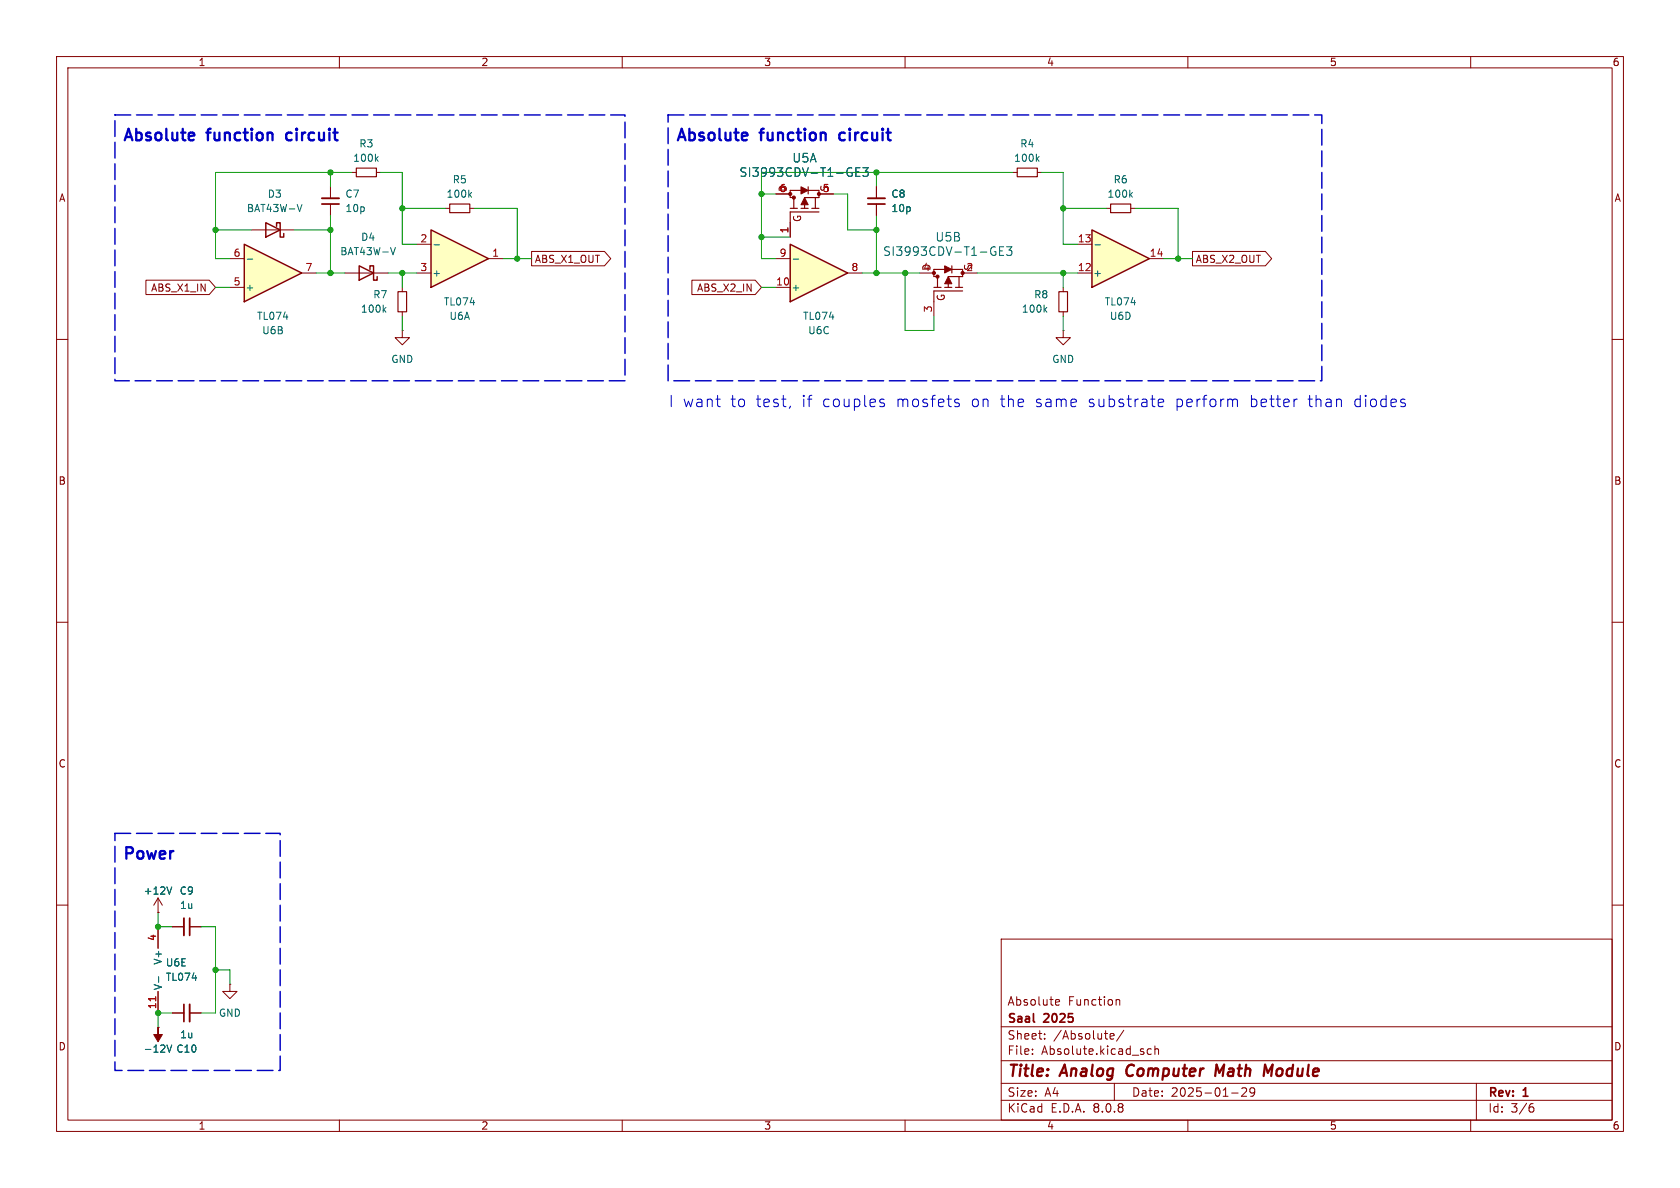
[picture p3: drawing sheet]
<svg xmlns="http://www.w3.org/2000/svg" width="297mm" height="210mm" viewBox="0 0 297 210" stroke-linecap="round" stroke-linejoin="round" font-family="sans-serif">
<g fill="none" stroke="#840000" stroke-width=".18">
<path d="M10 10h277v190h-277zM12 12h273v186h-273zM60 10v2M110 10v2M160 10v2M210 10v2M260 10v2M58.4 33v2.1M58.4 36.1v2M137.2 34.3h2.5M139.7 39.4v2.5M140.3 34.9h-.6"/>
<path d="M154.9 33v2.1M154.9 36.1v2M179.1 30.5h.7M183.4 30.5h.7M162.6 48.3h2.5M165.1 53.3v2.6M165.7 48.9h-.6M10 60h2M285 60h2M10 110h2M285 110h2M10 160h2"/>
<path d="M177 166h108v32h-108zM186.7 177.6h.5M186.7 176.8l.4-.1 .2 .4-.7 .1M197.4 176.8h.5l.1 .9M285 160h2M60 198v2M110 198v2M160 198v2M177 194.5h108M177 191.5h108M177 187.5h108M177 181.5h108"/>
<path d="M182.5 186.3v.1M182.5 185.5v.1M184.7 183.6v.1M184.7 182.8v.1M196.2 183.5l.3 .2 .4-.1M196.2 182.9l.3-.2h.2l.3 .2v.2l-.8 .1M197 191.5v3M198.7 182.1l-1.3 2M203.5 185.5l-.4-.1-.3 .3v.4l.2 .2h.5M204.2 185.5l.2-.1 .3 .1 .1 .9M204.2 184.9v1.5M210 198v2"/>
<path d="M217.7 193.2h1.2M219.5 192.4l.6-.1 .2 .1 .1 .3-.9 1.1h.9M221.8 192.9l-.3 .3h-.3l-.2-.3 .1-.5 .4-.1 .2 .1a.99 .99 0 0 1-.3 1.4h-.3M260 198v2M261 191.5v6.5M270.6 195.7h.4l.2 .3-.1 .5-.5 .1M271 195.1l-.4 .1"/>
</g>
<path d="M199.4 188.5a1.27 1.27 0 0 0 0 1.6M216.4 188.2l-.8 1.4-.5-1.4-.3 2M223.6 188.2l.5 1.4 .9-1.4-.3 2" fill="none" stroke="#840000" stroke-width=".4"/>
<path d="M56.9 36.1h3M153.4 36.1h3.1M182.8 180.6l.1 .1" fill="none" stroke="#840000" stroke-width=".3"/>
<path d="M56.9 35.1h3M153.4 35.1h3.1" fill="none" stroke="#840000" stroke-width=".33"/>
<g fill="none" stroke="#840000" stroke-width=".2">
<path d="M139.7 36.8h1.3M140.3 34.9v1.9M141.6 33.7h-1.9v1.2M141.6 36.8h1.3M142.2 36.2v.6M142.9 33.7h1.9v1.2h-2.6M142.9 33v1.3M143.5 36.8h1.3M144.1 34.9v1.9M144.8 37.5h-5.1v1.9M179.8 29.7h3.6v1.5h-3.6zM165.1 50.8h1.3"/>
<path d="M165.7 48.9v1.9M167 47.6h-1.9v1.3M167 50.8h1.3M167.6 50.2v.6M168.3 47.6h1.9v1.3h-2.6M168.3 47v1.3M168.9 50.8h1.3M169.5 48.9v1.9M170.2 51.4h-5.1v1.9"/>
</g>
<g fill="#840000" stroke="#840000" stroke-width=".18">
<path d="M142.2 34.9l.7 1.3h-1.3z"/>
<path d="M141.6 33l1.3 .7-1.3 .6z"/>
<path d="M167.6 48.9l.7 1.3h-1.3z"/>
<path d="M167 47l1.3 .6-1.3 .7z"/>
<circle cx="140.3" cy="34.9" r=".28"/>
<circle cx="139.7" cy="34.3" r=".28"/>
<circle cx="144.8" cy="34.3" r=".28"/>
<circle cx="165.7" cy="48.9" r=".28"/>
<circle cx="165.1" cy="48.3" r=".28"/>
<circle cx="170.2" cy="48.3" r=".28"/>
</g>
<path d="M150.4 30.5h.3l-.1 .6M151.3 30.4h.5M152 29.7h-.7v1.5h.7M152.5 29.7h1l-.5 .5 .4 .2v.6l-.2 .2h-.4l-.3-.2M183.3 28l.4 .5M183.7 27.7l-.5 .5M175.8 44.5h.3l-.1 .6M176.7 44.3h.5M177.4 43.6h-.7v1.5h.7M177.9 43.6h1l-.5 .6 .4 .1v.7l-.2 .1h-.4l-.3-.1" fill="none" stroke="#006464" stroke-width=".18"/>
<path d="M139.7 43.2l10.2 5.1-10.2 5z" fill="#ffffc2"/>
<path d="M139.7 43.2l10.2 5.1-10.2 5z" fill="none" stroke="#840000" stroke-width=".25"/>
<path d="M137.2 50.8h2.5M137.2 45.7h2.5M149.9 48.3h2.5" fill="none" stroke="#840000" stroke-width=".18"/>
<path d="M140.2 45.8h1" fill="none" stroke="#006464" stroke-width=".18"/>
<path d="M193 40.6l10.2 5.1-10.2 5.1z" fill="#ffffc2"/>
<path d="M193 40.6l10.2 5.1-10.2 5.1z" fill="none" stroke="#840000" stroke-width=".25"/>
<g fill="none" stroke="#840000" stroke-width=".18">
<path d="M78.7 36.8h.8M83.1 36.8h.7M195.6 36.8h.7M199.9 36.8h.8M71.1 58.4v1.3h1.3l-1.3 1.3-1.3-1.3h1.3M71.1 58.4h.1M188 58.4v1.3h1.2l-1.2 1.3-1.3-1.3h1.3M188 58.4h.1M188 50.8v.8M188 55.1v.8M190.5 48.3h2.5M190.5 43.2h2.5"/>
<path d="M203.2 45.7h2.5M27.9 158.8v2.5M27.9 158.8l-.7 1.2M27.9 158.8l.8 1.2M27.9 161.3h.1M27.9 163.8v3.8M27.9 175.3v3.8M30.5 163.8h2M30.5 179.1h2M33.5 163.8h2.1M33.5 179.1h2.1M40.6 174v1.3h1.3l-1.3 1.2-1.2-1.2h1.2"/>
<path d="M40.6 174h.1M27.9 181.6h.1"/>
</g>
<path d="M83 34.4l.4 .5M83.4 34l-.5 .5M199.8 34.4l.4 .5M200.2 34l-.5 .5M184.7 54.7l.4 .5M185.1 54.3l-.5 .5M193.6 43.3h.9M30.4 156.8l-.5 1.3M28 172.7v.9M29.5 184.7l.4 1.3 .5-1.3" fill="none" stroke="#006464" stroke-width=".18"/>
<path d="M79.5 36.1h3.6v1.5h-3.6zM196.3 36.1h3.6v1.5h-3.6zM187.2 51.6h1.5v3.5h-1.5z" fill="none" stroke="#840000" stroke-width=".2"/>
<path d="M27.9 181.6v1.3h.8l-.8 1.3-.7-1.3h.7z" fill="#840000" stroke="#840000" stroke-width=".18"/>
<path d="M27.5 176.2v.7" fill="none" stroke="#a90000" stroke-width=".18"/>
<path d="M32.5 162.3v3.1M33.5 177.5v3.1" fill="none" stroke="#840000" stroke-width=".33"/>
<path d="M32.5 177.5v3.1M33.5 162.3v3.1" fill="none" stroke="#840000" stroke-width=".3"/>
<path d="M43.2 43.2l10.1 5.1-10.1 5z" fill="#ffffc2"/>
<path d="M47 39.4l2.5 1.2-2.5 1.3zM43.2 43.2l10.1 5.1-10.1 5zM48.9 40v-.6h.6v2.5h.7v-.6M63.5 47l2.5 1.3-2.5 1.2zM65.4 47.6v-.6h.6v2.5h.7v-.6" fill="none" stroke="#840000" stroke-width=".25"/>
<path d="M62.2 30.5h.8M66.5 30.5h.8M40.6 50.8h2.6M40.6 45.7h2.6M44.4 40.6h7.7M53.3 48.3h2.6M61 48.3h7.6M71.1 50.8v.8M71.1 55.1v.8" fill="none" stroke="#840000" stroke-width=".18"/>
<path d="M53.4 36.1l-.4 1.3M66.5 28l.4 .5M66.9 27.7l-.5 .5M43.7 45.8h1M67.9 54.7l.3 .5M68.2 54.3l-.5 .5M69.9 43.8l-.4 1.2" fill="none" stroke="#006464" stroke-width=".18"/>
<path d="M63 29.7h3.5v1.5h-3.5zM70.4 51.6h1.5v3.5h-1.5z" fill="none" stroke="#840000" stroke-width=".2"/>
<path d="M76.2 40.6l10.2 5.1-10.2 5.1z" fill="#ffffc2"/>
<path d="M76.2 40.6l10.2 5.1-10.2 5.1z" fill="none" stroke="#840000" stroke-width=".25"/>
<g fill="none" stroke="#840000" stroke-width=".18">
<path d="M137.2 34.3h2.5M139.7 39.4v2.5M154.9 33v2.1M154.9 36.1v2M25.8 49.5h11.2l1.1 1.3-1.1 1.3h-11.2zM73.7 43.2h2.5M73.7 48.3h2.5M86.4 45.7h2.5M94 44.4h12.9l1.1 1.3-1.1 1.3h-12.9zM122.3 49.5h11.2l1.1 1.3-1.1 1.3h-11.2zM210.8 44.4h12.9l1.1 1.3-1.1 1.3h-12.9zM27.9 161.3h.1"/>
<path d="M27.9 163.8v3.8M27.9 175.3v3.8M30.5 179.1h2M30.5 163.8h2M33.5 179.1h2.1M33.5 163.8h2.1M27.9 181.6h.1"/>
</g>
<path d="M150.4 30.5h.3l-.1 .6M151.3 30.4h.5M152 29.7h-.7v1.5h.7M152.5 29.7h1l-.5 .5 .4 .2v.6l-.2 .2h-.4l-.3-.2M76.7 43.3h1M30.4 156.8l-.5 1.3M28 172.7v.9M29.5 184.7l.4 1.3 .5-1.3" fill="none" stroke="#006464" stroke-width=".18"/>
<g fill="none" stroke="#0000c2" stroke-width=".18">
<path d="M139.7 71.8l-.2 .4M156.3 70.7l-.5-.1-.3 .2 .1 .3 .7 .2 .1 .2-.1 .3-.2 .1-.6-.1M169.5 70.7l-.5-.1-.2 .2 .1 .3 .6 .2 .1 .2-.1 .3-.2 .1-.5-.1M190.2 70.7l.1 .3-1 .2M203.4 70.6h.8M204 71.9h.2M204.8 71.2l.9-.2-.1-.3-.6-.1-.2 .2 .1 1 .1 .1 .6-.1M217.6 70.6l.3 .2M217.9 70.8l.3-.2 .5 .1 .1 1.2M217.9 70.8v1.1M228.8 70.6v1.3M229.3 70.6a.51 .51 0 0 0-.5 .3"/>
<path d="M236.6 70.6h.3l.2 .2v1.1M247.7 71.1l.7 .2 .1 .3-.3 .3-.6-.1M247.7 70.7l.2-.1 .5 .1"/>
</g>
<path d="M50.7 23.6l-.1 .2 .1 .8M148.5 23.6l-.1 .2 .1 .8" fill="none" stroke="#0000c2" stroke-width=".41"/>
<path d="M20.3 20.3h90.2v47h-90.2zM118.1 20.3h115.6v47h-115.6zM20.3 147.3h29.2v41.9h-29.2z" fill="none" stroke="#0000c2" stroke-width=".25" stroke-dasharray="2.8 1"/>
<g fill="none" stroke="#009600" stroke-width=".18">
<path d="M58.4 30.5v2.5M58.4 38.1v10.2M62.2 30.5h-24.1v15.2h2.5M67.3 30.5h3.8v12.7h2.6M71.1 36.8h7.6M83.8 36.8h7.6v8.9M134.6 34.3h2.6M147.3 34.3h2.6v6.3h5M154.9 30.5v2.5M154.9 38.1v10.2M179.1 30.5h-44.5v15.2h2.6M184.1 30.5h3.9v12.7h2.5"/>
<path d="M188 36.8h7.6M200.7 36.8h7.6v8.9M38.1 40.6h6.3M38.1 50.8h2.5M52.1 40.6h6.3M55.9 48.3h5.1M68.6 48.3h5.1M71.1 48.3v2.5M71.1 55.9v2.5M88.9 45.7h5.1M134.6 50.8h2.6M134.6 41.9h5.1"/>
<path d="M152.4 48.3h10.2M160 48.3v10.1h5.1v-2.5M172.7 48.3h17.8M188 48.3v2.5M188 55.9v2.5M205.7 45.7h5.1M27.9 161.3v2.5h2.6M30.5 179.1h-2.6v2.5M35.6 163.8h2.5v15.3h-2.5M38.1 171.5h2.5v2.5"/>
</g>
<path d="M27.5 176.2v.7" fill="none" stroke="#a90000" stroke-width=".18"/>
<g fill="#009600" stroke="#009600" stroke-width=".18">
<circle cx="91.4" cy="45.7" r=".46"/>
<circle cx="134.6" cy="41.9" r=".46"/>
<circle cx="154.9" cy="40.6" r=".46"/>
<circle cx="154.9" cy="30.5" r=".46"/>
<circle cx="134.6" cy="34.3" r=".46"/>
<circle cx="160" cy="48.3" r=".46"/>
<circle cx="154.9" cy="48.3" r=".46"/>
<circle cx="27.9" cy="163.8" r=".46"/>
<circle cx="58.4" cy="48.3" r=".46"/>
<circle cx="27.9" cy="179.1" r=".46"/>
<circle cx="38.1" cy="171.5" r=".46"/>
<circle cx="188" cy="36.8" r=".46"/>
<circle cx="208.3" cy="45.7" r=".46"/>
<circle cx="188" cy="48.3" r=".46"/>
<circle cx="38.1" cy="40.6" r=".46"/>
<circle cx="71.1" cy="36.8" r=".46"/>
<circle cx="58.4" cy="30.5" r=".46"/>
<circle cx="58.4" cy="40.6" r=".46"/>
<circle cx="71.1" cy="48.3" r=".46"/>
</g>
<g font-size="2.8" fill="#0000c2">
<text x="21.6" y="25.5">Absolute</text>
<text x="36.8" y="25.5">function</text>
<text x="51.6" y="25.5">circuit</text>
<text x="119.4" y="25.5">Absolute</text>
<text x="134.6" y="25.5">function</text>
<text x="149.4" y="25.5">circuit</text>
<text x="118.1" y="72.1">I want</text>
<text x="128.9" y="72.1">to</text>
<text x="133.4" y="72.1">test,</text>
<text x="141.4" y="72.1">if</text>
<text x="145" y="72.1">couples</text>
<text x="158.1" y="72.1">mosfets</text>
<text x="171.3" y="72.1">on</text>
<text x="176.4" y="72.1">the</text>
<text x="182.6" y="72.1">same</text>
<text x="191.9" y="72.1">substrate</text>
<text x="207.3" y="72.1">perform</text>
<text x="220.4" y="72.1">better</text>
<text x="230.6" y="72.1">than</text>
<text x="238.7" y="72.1">diodes</text>
<text x="21.6" y="152.5">Power</text>
</g>
<g font-size="2.8" fill="#840000">
<text x="178" y="190.9">Title:</text>
<text x="187.7" y="190.9">Analog</text>
<text x="200" y="190.9">Computer</text>
<text x="216.5" y="190.9">Math</text>
<text x="225.9" y="190.9">Module</text>
</g>
<g font-size="2.1" fill="#006464">
<text x="140" y="28.9">U5A</text>
<text x="130.6" y="31.5">SI3993CDV-T1-GE3</text>
<text x="156" y="45.4">SI3993CDV-T1-GE3</text>
<text x="165.3" y="42.9">U5B</text>
</g>
<g font-size="2.1" fill="#840000">
<text x="178" y="178">Absolute</text>
<text x="188.8" y="178">Function</text>
<text x="178" y="184">Sheet:</text>
<text x="178" y="181.2">Saal</text>
<text x="184.7" y="181.2">2025</text>
<text x="186.2" y="184">/Absolute/</text>
<text x="178" y="186.7">File:</text>
<text x="184.1" y="186.7">Absolute.kicad_sch</text>
<text x="178" y="196.9">KiCad</text>
<text x="178" y="194.1">Size:</text>
<text x="184.7" y="194.1">A4</text>
<text x="185.7" y="196.9">E.D.A.</text>
<text x="193.3" y="196.9">8.0.8</text>
<text x="200" y="194.1">Date:</text>
<text x="207" y="194.1">2025-01-29</text>
<text x="263" y="194.3">Rev:</text>
<text x="263" y="196.9">Id:</text>
<text x="267.1" y="196.9">3/6</text>
<text x="269.4" y="194.3">1</text>
</g>
<g font-size="1.8" fill="#840000">
<text x="35" y="11.9">1</text>
<text x="85" y="11.9">2</text>
<text x="135" y="11.9">3</text>
<text x="185" y="11.9">4</text>
<text x="235" y="11.9">5</text>
<text x="285" y="11.9">6</text>
<text x="10.3" y="35.9">A</text>
<text x="146.7" y="34" transform="rotate(-90 146.7 34)">S</text>
<text x="285.3" y="35.9">A</text>
<text x="141.8" y="39.4" transform="rotate(-90 141.8 39.4)">G</text>
<text x="94.5" y="46.7">ABS_X1_OUT</text>
<text x="172.1" y="48" transform="rotate(-90 172.1 48)">S</text>
<text x="211.3" y="46.7">ABS_X2_OUT</text>
<text x="26.6" y="51.8">ABS_X1_IN</text>
<text x="123.1" y="51.8">ABS_X2_IN</text>
<text x="167.2" y="53.3" transform="rotate(-90 167.2 53.3)">G</text>
<text x="10.3" y="85.9">B</text>
<text x="285.3" y="85.9">B</text>
<text x="10.3" y="135.9">C</text>
<text x="285.3" y="135.9">C</text>
<text x="10.3" y="185.9">D</text>
<text x="285.3" y="185.9">D</text>
<text x="35" y="199.9">1</text>
<text x="85" y="199.9">2</text>
<text x="135" y="199.9">3</text>
<text x="185" y="199.9">4</text>
<text x="235" y="199.9">5</text>
<text x="285" y="199.9">6</text>
</g>
<g font-size="1.8" fill="#006464">
<text x="62.3" y="28.8">100k</text>
<text x="63.4" y="26.3">R3</text>
<text x="179.2" y="28.8">100k</text>
<text x="180.3" y="26.3">R4</text>
<text x="47.2" y="35.2">D3</text>
<text x="61" y="35.1">C7</text>
<text x="78.9" y="35.2">100k</text>
<text x="79.9" y="32.6">R5</text>
<text x="157.5" y="35.1">C8</text>
<text x="195.7" y="35.2">100k</text>
<text x="196.8" y="32.6">R6</text>
<text x="43.5" y="37.7">BAT43W-V</text>
<text x="61" y="37.7">10p</text>
<text x="157.5" y="37.7">10p</text>
<text x="60.1" y="45.3">BAT43W-V</text>
<text x="63.7" y="42.8">D4</text>
<text x="43.3" y="51.7">+</text>
<text x="65.9" y="52.9">R7</text>
<text x="76.3" y="49.1">+</text>
<text x="139.8" y="51.7">+</text>
<text x="182.7" y="52.9">R8</text>
<text x="193.2" y="49.1">+</text>
<text x="45.3" y="56.7">TL074</text>
<text x="46.3" y="59.3">U6B</text>
<text x="63.7" y="55.5">100k</text>
<text x="78.4" y="54.2">TL074</text>
<text x="79.4" y="56.7">U6A</text>
<text x="141.9" y="56.7">TL074</text>
<text x="142.8" y="59.3">U6C</text>
<text x="180.6" y="55.5">100k</text>
<text x="195.2" y="54.2">TL074</text>
<text x="196.1" y="56.7">U6D</text>
<text x="69.1" y="64.4">GND</text>
<text x="185.9" y="64.4">GND</text>
<text x="25.3" y="158.3">+12V</text>
<text x="31.7" y="158.3">C9</text>
<text x="31.7" y="160.9">1u</text>
<text x="28.8" y="170.6" transform="rotate(-90 28.8 170.6)">V+</text>
<text x="29.2" y="171">U6E</text>
<text x="29.2" y="173.6">TL074</text>
<text x="28.8" y="175.1" transform="rotate(-90 28.8 175.1)">V-</text>
<text x="38.6" y="179.9">GND</text>
<text x="31.7" y="183.7">1u</text>
<text x="25.3" y="186.3">-12V</text>
<text x="31.1" y="186.3">C10</text>
</g>
<g font-size="1.8" fill="#a90000">
<text x="137.7" y="34">6</text>
<text x="145.3" y="34">5</text>
<text x="139.4" y="41.3" transform="rotate(-90 139.4 41.3)">1</text>
<text x="41.2" y="45.5">6</text>
<text x="74.2" y="42.9">2</text>
<text x="86.9" y="45.5">1</text>
<text x="137.7" y="45.5">9</text>
<text x="190.5" y="42.9">13</text>
<text x="203.2" y="45.5">14</text>
<text x="41.2" y="50.5">5</text>
<text x="53.9" y="48">7</text>
<text x="74.2" y="48">3</text>
<text x="137.1" y="50.5">10</text>
<text x="150.4" y="48">8</text>
<text x="163.1" y="48">4</text>
<text x="170.7" y="48">2</text>
<text x="190.5" y="48">12</text>
<text x="164.8" y="55.3" transform="rotate(-90 164.8 55.3)">3</text>
<text x="27.7" y="166.4" transform="rotate(-90 27.7 166.4)">4</text>
<text x="27.7" y="178.5" transform="rotate(-90 27.7 178.5)">11</text>
</g>
</svg>
